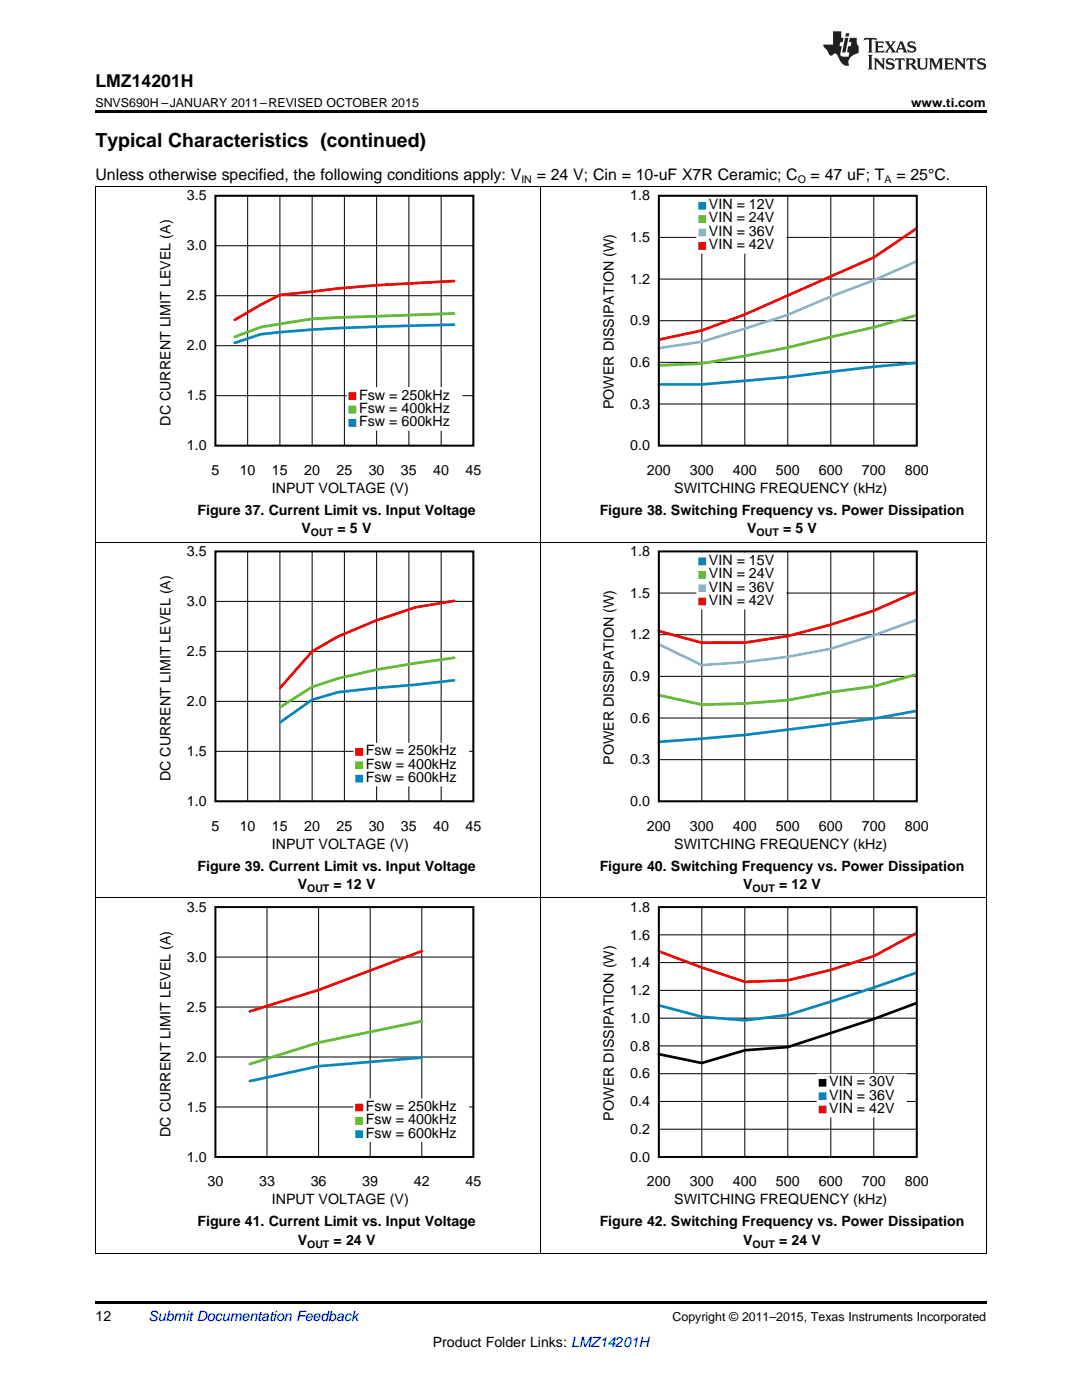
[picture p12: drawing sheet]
<svg xmlns="http://www.w3.org/2000/svg" width="216mm" height="279mm" viewBox="0 0 216 279" stroke-linecap="round" stroke-linejoin="round" font-family="sans-serif">
<path d="M19 259.7h177.8v.5h-177.8z" fill="#000"/>
<g fill="none" stroke="#000" stroke-width=".2">
<path d="M19.1 179.2v71M107.9 179.2v71M196.8 179.2v71M43 181h51.5v49.9h-51.5zM43 191h51.5M53.3 181v49.9M63.6 181v49.9M73.9 181v49.9M84.2 181v49.9M43 211h51.5M43 201h51.5M43 220.9h51.5"/>
<path d="M19 250.1h177.8"/>
</g>
<path d="M84.2 189.8l-20.6 7.8-13.8 4.2" fill="none" stroke="#f00" stroke-width=".53"/>
<path d="M84.2 203.8l-20.6 4.3-13.8 4.2" fill="none" stroke="#66bc29" stroke-width=".53"/>
<path d="M84.2 211.1l-20.6 1.7-13.8 3" fill="none" stroke="#0087c2" stroke-width=".53"/>
<path d="M31.6 179.9v61.3M35.6 179.9v61.3M36.3 179.9v61.3M39.6 179.9v61.3M40.3 179.9v61.3M31.2 233h64.8M31.2 237h64.8M31.2 232.9h64.8M31.2 236.9h64.8M31.2 241h64.8M31.2 240.9h64.8" fill="none" stroke="#fff" stroke-width="4" stroke-linecap="butt"/>
<path d="M71 219.7h22.1v2.4h-22.1z" fill-rule="evenodd" fill="#fff"/>
<path d="M71 219.7h22.1v2.4h-22.1z" fill="none" stroke="#fff" stroke-width=".96" stroke-linecap="butt"/>
<path d="M71 222.4h22.1v2.4h-22.1z" fill-rule="evenodd" fill="#fff"/>
<path d="M71 222.4h22.1v2.4h-22.1z" fill="none" stroke="#fff" stroke-width=".96" stroke-linecap="butt"/>
<path d="M71 225h22.1v2.4h-22.1z" fill-rule="evenodd" fill="#fff"/>
<path d="M71 225h22.1v2.4h-22.1z" fill="none" stroke="#fff" stroke-width=".96" stroke-linecap="butt"/>
<path d="M71 220.4h1.3v1.3h-1.3z" fill-rule="evenodd" fill="#f00"/>
<path d="M71 220.4h1.3v1.3h-1.3z" fill="none" stroke="#f00" stroke-width=".2"/>
<path d="M71 223h1.3v1.4h-1.3z" fill-rule="evenodd" fill="#66bc29"/>
<path d="M71 223h1.3v1.4h-1.3z" fill="none" stroke="#66bc29" stroke-width=".2"/>
<path d="M71 225.7h1.3v1.3h-1.3z" fill-rule="evenodd" fill="#0087c2"/>
<path d="M71 225.7h1.3v1.3h-1.3z" fill="none" stroke="#0087c2" stroke-width=".2"/>
<path d="M43 181h51.5v49.9h-51.5z" fill="none" stroke="#000" stroke-width=".4"/>
<g fill="none" stroke="#000" stroke-width=".2">
<path d="M131.5 181h51.4v49.9h-51.4zM131.5 197.7h51.4M131.5 192.1h51.4M131.5 186.6h51.4M140 181v49.9M148.6 181v49.9M157.2 181v49.9M165.8 181v49.9M174.4 181v49.9M131.5 219.8h51.4M131.5 214.3h51.4M131.5 208.7h51.4"/>
<path d="M131.5 203.2h51.4M131.5 225.4h51.4"/>
</g>
<path d="M182.9 200.2l-8.5 3.2-17.2 5.6-8.6 .6-8.6 2.6-8.5-1.8" fill="none" stroke="#000" stroke-width=".53"/>
<path d="M182.9 194.1l-8.5 3-17.2 5.5-8.6 1-8.6-.7-8.5-2.3" fill="none" stroke="#0087c2" stroke-width=".53"/>
<path d="M182.9 186.2l-8.5 4.6-8.6 2.8-8.6 2-8.6 .4-8.6-2.9-8.5-3.3" fill="none" stroke="#f00" stroke-width=".53"/>
<path d="M120.1 179.9v61.3M124.1 179.9v61.3M124.8 179.9v61.3M128.1 179.9v61.3M128.8 179.9v61.3M184.9 179.9v61.3M119.7 233h65.5M119.7 232.9h65.5M119.7 237h65.5M119.7 236.9h65.5M119.7 241h65.5M119.7 240.9h65.5" fill="none" stroke="#fff" stroke-width="4" stroke-linecap="butt"/>
<path d="M163.5 214.8h16.9v2.4h-16.9z" fill-rule="evenodd" fill="#fff"/>
<path d="M163.5 214.8h16.9v2.4h-16.9z" fill="none" stroke="#fff" stroke-width=".96" stroke-linecap="butt"/>
<path d="M163.5 217.4h16.9v2.4h-16.9z" fill-rule="evenodd" fill="#fff"/>
<path d="M163.5 217.4h16.9v2.4h-16.9z" fill="none" stroke="#fff" stroke-width=".96" stroke-linecap="butt"/>
<path d="M163.5 220.1h16.9v2.4h-16.9z" fill-rule="evenodd" fill="#fff"/>
<path d="M163.5 220.1h16.9v2.4h-16.9z" fill="none" stroke="#fff" stroke-width=".96" stroke-linecap="butt"/>
<path d="M163.5 215.4h1.3v1.4h-1.3z" fill-rule="evenodd" fill="#000"/>
<path d="M163.5 215.4h1.3v1.4h-1.3z" fill="none" stroke="#000" stroke-width=".2"/>
<path d="M163.5 218.1h1.3v1.3h-1.3z" fill-rule="evenodd" fill="#0087c2"/>
<path d="M163.5 218.1h1.3v1.3h-1.3z" fill="none" stroke="#0087c2" stroke-width=".2"/>
<path d="M163.5 220.8h1.3v1.3h-1.3z" fill-rule="evenodd" fill="#f00"/>
<path d="M163.5 220.8h1.3v1.3h-1.3z" fill="none" stroke="#f00" stroke-width=".2"/>
<path d="M131.5 181h51.4v49.9h-51.4z" fill="none" stroke="#000" stroke-width=".4"/>
<g fill="none" stroke="#000" stroke-width=".2">
<path d="M19.1 108.2v71M43 110h51.5v49.9h-51.5zM49.4 110v49.9M55.9 110v49.9M62.3 110v49.9M68.7 110v49.9M75.2 110v49.9M81.6 110v49.9M88 110v49.9M107.9 108.2v71M196.8 108.2v71M43 140h51.5"/>
<path d="M43 130h51.5M43 120h51.5M43 149.9h51.5M19 179.2h177.8"/>
</g>
<path d="M90.6 119.9l-7.7 1.3-7.7 2.6-7.8 3.2-5.1 3-6.4 7.3" fill="none" stroke="#f00" stroke-width=".53"/>
<path d="M90.6 131.3l-15.4 2.3-7.8 1.8-5.1 1.7-6.4 4.1" fill="none" stroke="#66bc29" stroke-width=".53"/>
<path d="M90.6 135.8l-23.2 2.4-5.1 1.5-6.4 4.5" fill="none" stroke="#0087c2" stroke-width=".53"/>
<path d="M31.6 108.9v61.4M35.6 108.9v61.4M36.3 108.9v61.4M39.6 108.9v61.4M40.3 108.9v61.4M31.2 162.1h64.8M31.2 166.1h64.8M31.2 170.1h64.8M31.2 161.9h64.8M31.2 165.9h64.8M31.2 169.9h64.8" fill="none" stroke="#fff" stroke-width="4" stroke-linecap="butt"/>
<path d="M71 148.7h22.1v2.4h-22.1z" fill-rule="evenodd" fill="#fff"/>
<path d="M71 148.7h22.1v2.4h-22.1z" fill="none" stroke="#fff" stroke-width=".96" stroke-linecap="butt"/>
<path d="M71 151.4h22.1v2.4h-22.1z" fill-rule="evenodd" fill="#fff"/>
<path d="M71 151.4h22.1v2.4h-22.1z" fill="none" stroke="#fff" stroke-width=".96" stroke-linecap="butt"/>
<path d="M71 154.1h22.1v2.4h-22.1z" fill-rule="evenodd" fill="#fff"/>
<path d="M71 154.1h22.1v2.4h-22.1z" fill="none" stroke="#fff" stroke-width=".96" stroke-linecap="butt"/>
<path d="M71 149.4h1.3v1.3h-1.3z" fill-rule="evenodd" fill="#f00"/>
<path d="M71 149.4h1.3v1.3h-1.3z" fill="none" stroke="#f00" stroke-width=".2"/>
<path d="M71 152.1h1.3v1.3h-1.3z" fill-rule="evenodd" fill="#66bc29"/>
<path d="M71 152.1h1.3v1.3h-1.3z" fill="none" stroke="#66bc29" stroke-width=".2"/>
<path d="M71 154.7h1.3v1.4h-1.3z" fill-rule="evenodd" fill="#0087c2"/>
<path d="M71 154.7h1.3v1.4h-1.3z" fill="none" stroke="#0087c2" stroke-width=".2"/>
<path d="M43 110h51.5v49.9h-51.5z" fill="none" stroke="#000" stroke-width=".4"/>
<path d="M131.5 110h51.4v49.9h-51.4zM131.5 118.4h51.4M140 110v49.9M148.6 110v49.9M157.2 110v49.9M165.8 110v49.9M174.4 110v49.9M131.5 135h51.4M131.5 126.7h51.4M131.5 151.6h51.4M131.5 143.3h51.4" fill="none" stroke="#000" stroke-width=".2"/>
<path d="M182.9 141.9l-8.5 1.5-8.6 1.1a399.4 399.4 0 0 1-34.3 3.6" fill="none" stroke="#0087c2" stroke-width=".53"/>
<path d="M182.9 134.6l-8.5 2.4-8.6 1.1-8.6 1.6-8.6 .7-8.6 .2-8.5-1.9" fill="none" stroke="#66bc29" stroke-width=".53"/>
<path d="M182.9 123.7l-8.5 3.1-8.6 2.7-8.6 1.6-8.6 1-8.6 .6-8.5-4.1" fill="none" stroke="#82c1e0" stroke-width=".53"/>
<path d="M182.9 118.1l-8.5 3.8-8.6 2.8-8.6 2.2-8.6 1.3-8.6 .1-8.5-2.4" fill="none" stroke="#f00" stroke-width=".53"/>
<path d="M120.1 108.9v61.4M124.1 108.9v61.4M124.8 108.9v61.4M128.1 108.9v61.4M128.8 108.9v61.4M184.9 108.9v61.4M119.7 162.1h65.5M119.7 161.9h65.5M119.7 166.1h65.5M119.7 165.9h65.5M119.7 170.1h65.5M119.7 169.9h65.5" fill="none" stroke="#fff" stroke-width="4" stroke-linecap="butt"/>
<path d="M139.5 110.7h16.9v2.4h-16.9z" fill-rule="evenodd" fill="#fff"/>
<path d="M139.5 110.7h16.9v2.4h-16.9z" fill="none" stroke="#fff" stroke-width=".96" stroke-linecap="butt"/>
<path d="M139.5 113.4h16.9v2.4h-16.9z" fill-rule="evenodd" fill="#fff"/>
<path d="M139.5 113.4h16.9v2.4h-16.9z" fill="none" stroke="#fff" stroke-width=".96" stroke-linecap="butt"/>
<path d="M139.5 116h16.9v2.4h-16.9z" fill-rule="evenodd" fill="#fff"/>
<path d="M139.5 116h16.9v2.4h-16.9z" fill="none" stroke="#fff" stroke-width=".96" stroke-linecap="butt"/>
<path d="M139.5 118.7h16.9v2.4h-16.9z" fill-rule="evenodd" fill="#fff"/>
<path d="M139.5 118.7h16.9v2.4h-16.9z" fill="none" stroke="#fff" stroke-width=".96" stroke-linecap="butt"/>
<path d="M139.5 111.4h1.3v1.3h-1.3z" fill-rule="evenodd" fill="#0087c2"/>
<path d="M139.5 111.4h1.3v1.3h-1.3z" fill="none" stroke="#0087c2" stroke-width=".2"/>
<path d="M139.5 114h1.3v1.4h-1.3z" fill-rule="evenodd" fill="#66bc29"/>
<path d="M139.5 114h1.3v1.4h-1.3z" fill="none" stroke="#66bc29" stroke-width=".2"/>
<path d="M139.5 116.7h1.3v1.3h-1.3z" fill-rule="evenodd" fill="#82c1e0"/>
<path d="M139.5 116.7h1.3v1.3h-1.3z" fill="none" stroke="#82c1e0" stroke-width=".2"/>
<path d="M139.5 119.4h1.3v1.3h-1.3z" fill-rule="evenodd" fill="#f00"/>
<path d="M139.5 119.4h1.3v1.3h-1.3z" fill="none" stroke="#f00" stroke-width=".2"/>
<path d="M131.5 110h51.4v49.9h-51.4z" fill="none" stroke="#000" stroke-width=".4"/>
<g fill="none" stroke="#000" stroke-width=".2">
<path d="M19.1 37.2v71M43 39.1h51.5v49.8h-51.5zM49.4 39.1v49.8M55.9 39.1v49.8M62.3 39.1v49.8M68.7 39.1v49.8M75.2 39.1v49.8M81.6 39.1v49.8M88 39.1v49.8M107.9 37.2v71M196.8 37.2v71M43 59h51.5"/>
<path d="M43 49h51.5M43 79h51.5M43 69h51.5M19 108.2h177.8"/>
</g>
<path d="M90.6 56.1l-15.4 .8-7.8 .7-11.5 1.3-3.9 1.9-5.2 3" fill="none" stroke="#f00" stroke-width=".53"/>
<path d="M90.6 62.6l-28.3 1-10.3 1.7-5.2 1.9" fill="none" stroke="#66bc29" stroke-width=".53"/>
<path d="M90.6 64.8l-7.7 .2a324.5 324.5 0 0 0-30.9 1.7l-5.2 1.7" fill="none" stroke="#0087c2" stroke-width=".53"/>
<path d="M31.6 37.9v61.4M35.6 37.9v61.4M36.3 37.9v61.4M39.6 37.9v61.4M40.3 37.9v61.4M31.2 91.1h64.8M31.2 95.1h64.8M31.2 99.1h64.8M31.2 90.9h64.8M31.2 94.9h64.8M31.2 98.9h64.8" fill="none" stroke="#fff" stroke-width="4" stroke-linecap="butt"/>
<path d="M69.7 77.7h22.1v2.4h-22.1z" fill-rule="evenodd" fill="#fff"/>
<path d="M69.7 77.7h22.1v2.4h-22.1z" fill="none" stroke="#fff" stroke-width=".96" stroke-linecap="butt"/>
<path d="M69.7 80.4h22.1v2.4h-22.1z" fill-rule="evenodd" fill="#fff"/>
<path d="M69.7 80.4h22.1v2.4h-22.1z" fill="none" stroke="#fff" stroke-width=".96" stroke-linecap="butt"/>
<path d="M69.7 83.1h22.1v2.4h-22.1z" fill-rule="evenodd" fill="#fff"/>
<path d="M69.7 83.1h22.1v2.4h-22.1z" fill="none" stroke="#fff" stroke-width=".96" stroke-linecap="butt"/>
<path d="M69.7 78.4h1.3v1.3h-1.3z" fill-rule="evenodd" fill="#f00"/>
<path d="M69.7 78.4h1.3v1.3h-1.3z" fill="none" stroke="#f00" stroke-width=".2"/>
<path d="M69.7 81.1h1.3v1.3h-1.3z" fill-rule="evenodd" fill="#66bc29"/>
<path d="M69.7 81.1h1.3v1.3h-1.3z" fill="none" stroke="#66bc29" stroke-width=".2"/>
<path d="M69.7 83.7h1.3v1.4h-1.3z" fill-rule="evenodd" fill="#0087c2"/>
<path d="M69.7 83.7h1.3v1.4h-1.3z" fill="none" stroke="#0087c2" stroke-width=".2"/>
<path d="M43 39.1h51.5v49.8h-51.5z" fill="none" stroke="#000" stroke-width=".4"/>
<path d="M131.5 39.1h51.4v49.8h-51.4zM140 39.1v49.8M148.6 39.1v49.8M157.2 39.1v49.8M165.8 39.1v49.8M174.4 39.1v49.8M131.5 55.7h51.4M131.5 47.4h51.4M131.5 72.3h51.4M131.5 64h51.4M131.5 80.6h51.4" fill="none" stroke="#000" stroke-width=".2"/>
<path d="M182.9 72.4l-8.5 .8a513.5 513.5 0 0 1-34.4 3.5h-8.5" fill="none" stroke="#0087c2" stroke-width=".53"/>
<path d="M182.9 62.9l-8.5 2.4-17.2 4.1-17.2 3.2-8.5 .3" fill="none" stroke="#66bc29" stroke-width=".53"/>
<path d="M182.9 52.1l-8.5 3.8-8.6 3.3-8.6 3.6-17.2 5.4-8.5 1.3" fill="none" stroke="#82c1e0" stroke-width=".53"/>
<path d="M182.9 45.6l-8.5 5.8-25.8 11.4-8.6 3.2-8.5 1.8" fill="none" stroke="#f00" stroke-width=".53"/>
<path d="M120.1 37.9v61.4M124.1 37.9v61.4M124.8 37.9v61.4M128.1 37.9v61.4M128.8 37.9v61.4M184.9 37.9v61.4M119.7 91.1h65.5M119.7 90.9h65.5M119.7 95.1h65.5M119.7 94.9h65.5M119.7 99.1h65.5M119.7 98.9h65.5" fill="none" stroke="#fff" stroke-width="4" stroke-linecap="butt"/>
<path d="M139.5 39.7h16.9v2.4h-16.9z" fill-rule="evenodd" fill="#fff"/>
<path d="M139.5 39.7h16.9v2.4h-16.9z" fill="none" stroke="#fff" stroke-width=".96" stroke-linecap="butt"/>
<path d="M139.5 42.4h16.9v2.4h-16.9z" fill-rule="evenodd" fill="#fff"/>
<path d="M139.5 42.4h16.9v2.4h-16.9z" fill="none" stroke="#fff" stroke-width=".96" stroke-linecap="butt"/>
<path d="M139.5 45.1h16.9v2.4h-16.9z" fill-rule="evenodd" fill="#fff"/>
<path d="M139.5 45.1h16.9v2.4h-16.9z" fill="none" stroke="#fff" stroke-width=".96" stroke-linecap="butt"/>
<path d="M139.5 47.7h16.9v2.4h-16.9z" fill-rule="evenodd" fill="#fff"/>
<path d="M139.5 47.7h16.9v2.4h-16.9z" fill="none" stroke="#fff" stroke-width=".96" stroke-linecap="butt"/>
<path d="M139.5 40.4h1.3v1.3h-1.3z" fill-rule="evenodd" fill="#0087c2"/>
<path d="M139.5 40.4h1.3v1.3h-1.3z" fill="none" stroke="#0087c2" stroke-width=".2"/>
<path d="M139.5 43.1h1.3v1.3h-1.3z" fill-rule="evenodd" fill="#66bc29"/>
<path d="M139.5 43.1h1.3v1.3h-1.3z" fill="none" stroke="#66bc29" stroke-width=".2"/>
<path d="M139.5 45.7h1.3v1.4h-1.3z" fill-rule="evenodd" fill="#82c1e0"/>
<path d="M139.5 45.7h1.3v1.4h-1.3z" fill="none" stroke="#82c1e0" stroke-width=".2"/>
<path d="M139.5 48.4h1.3v1.3h-1.3z" fill-rule="evenodd" fill="#f00"/>
<path d="M139.5 48.4h1.3v1.3h-1.3z" fill="none" stroke="#f00" stroke-width=".2"/>
<path d="M131.5 39.1h51.4v49.8h-51.4z" fill="none" stroke="#000" stroke-width=".4"/>
<path d="M19 37.2h177.8" fill="none" stroke="#000" stroke-width=".2"/>
<path d="M19 22h177.8v.5h-177.8z" fill="#000"/>
<g fill="#231f20">
<path d="M172.5 7.6l-.1 .5 .4-.2h.6v.1v2.1l-.2 .4h.9l-.2-.4v-2.1l.1-.1h.5l.5 .2-.2-.5zM174.5 8.3l.2 .3v1.5l-.2 .4h1.8l.2-.6a1.04 1.04 0 0 1-1.3 .2v-.7h.6l.3 .2v-.6l-.3 .2h-.6v-.6l.8-.1 .4 .3-.2-.5zM176.5 8.3l.9 1.1-.9 1.1h.8l-.2-.2 .4-.7 .5 .7-.2 .2h1.5l-.2-.2 .2-.4h.9l.1 .4-.2 .2h1l-.3-.3-.7-1.9h-.5l-.9 2-.8-1 .9-1h-.8l.1 .3-.4 .5-.3-.6 .1-.2zM179.7 8.6l.4 1h-.7zM181.3 8.4a.63 .63 0 0 0-.2 .7 .63 .63 0 0 0 .6 .4l.6 .2 .1 .2a.75 .75 0 0 1-.7 .4 .75 .75 0 0 1-.6-.5l.1 .7 .1-.1a1.11 1.11 0 0 0 1.5-.6 1.13 1.13 0 0 0-1.2-.8l-.1-.4a1.04 1.04 0 0 1 1.2 .2l-.2-.5-.2 .1-.4-.2zM173.2 10.9l.2 .4v2.2l-.2 .4h1l-.3-.4v-2.2l.3-.4zM174.3 11.6l.3 .4v1.5l-.3 .4h.8l-.2-.4v-1.3l1.5 1.7v-1.9l.2-.4h-.7l.2 .4v.9l-1.1-1.3zM177 11.8a.62 .62 0 0 0-.2 .7 .62 .62 0 0 0 .6 .4l.6 .1 .1 .3a.76 .76 0 0 1-.7 .3 .76 .76 0 0 1-.7-.4l.2 .7 .1-.1a1.11 1.11 0 0 0 1.5-.6 1.13 1.13 0 0 0-1.2-.8l-.1-.4a1.04 1.04 0 0 1 1.2 .2l-.2-.6-.2 .1-.5-.1zM178.7 11.6l-.2 .6a.61 .61 0 0 1 .8-.3v1.6l-.2 .4h.9l-.2-.4v-1.6a.63 .63 0 0 1 .7 .3l-.1-.6zM180.6 11.6l.3 .4v1.5l-.3 .4h1l-.2-.2-.1-.8 .6 .2a.76 .76 0 0 0 1.2 .7l-1-1a.58 .58 0 0 0 .6-.5 .58 .58 0 0 0-.5-.6zM181.4 11.9h.1a.45 .45 0 0 1 .5 .1 .45 .45 0 0 1 .1 .5l-.8 .2zM182.9 11.6l.2 .2a2.17 2.17 0 0 0 .3 1.9 .99 .99 0 0 0 1.6-.6v-1.1l.2-.4h-.7l.2 .2a1.92 1.92 0 0 1-.2 1.8 .6 .6 0 0 1-.9-.5v-1.1l.2-.4zM185.4 11.6l.2 .4v1.5l-.2 .4h.7l-.2-.4v-1.4l.8 1.8 .8-1.8v1.4l-.2 .4h.9l-.2-.4v-1.5l.2-.4h-.8l-.6 1.5-.6-1.5zM188.4 11.6l.2 .4v1.5l-.2 .4h1.8l.1-.6a1.04 1.04 0 0 1-1.2 .1v-.6h.5l.4 .2v-.6l-.4 .2h-.5v-.7h.8l.3 .3-.1-.6zM190.5 11.6l.2 .4v1.5l-.2 .4h.7l-.2-.4v-1.3l1.5 1.7v-1.9l.2-.4h-.7l.2 .4v.9l-1.1-1.3zM192.9 11.6l-.1 .6a.61 .61 0 0 1 .7-.3l.1 1.6-.3 .4h1l-.3-.4 .1-1.6a.63 .63 0 0 1 .7 .3l-.1-.6zM195.2 11.8a.62 .62 0 0 0-.2 .7 .62 .62 0 0 0 .6 .4l.6 .1 .1 .3a.76 .76 0 0 1-.7 .3 .76 .76 0 0 1-.6-.4l.1 .7 .1-.1a1.11 1.11 0 0 0 1.6-.6 1.13 1.13 0 0 0-1.3-.8l-.1-.4a1.04 1.04 0 0 1 1.2 .2l-.1-.6-.2 .1-.5-.1z"/>
<path d="M166.2 6.3v2.6h-1.9v.4l.8 .9a.91 .91 0 0 0 1 .8 .56 .56 0 0 1 .5-.3 .56 .56 0 0 1 .5 .3l.4 .8a1.53 1.53 0 0 0 1.9 1.2 1.54 1.54 0 0 1 1-2.1l.9-.3v-1.4a1.52 1.52 0 0 1-.4-1.6h-1.3l-.2 .8h.5l-.2 .8h-.5l-.1 1v.2l.4 .1-.2 .8a1.93 1.93 0 0 1-1.6-.3l.3-1.8h-.5l.2-.8h.4l.2-.8h-.4v-1.3zM168.6 7.6l-.6 2.9h.7l.6-2.9zM168.8 6.6l-.1 .7h.6l.2-.7z"/>
</g>
<text font-size="3.9" x="19" y="29.3">Typical Characteristics (continued)</text>
<text font-size="3.5" x="19" y="17.3">LMZ14201H</text>
<g font-size="3.2">
<text x="19" y="36">Unless otherwise specified, the following conditions apply: V</text>
<text x="107.1" y="36">= 24 V; Cin = 10-uF X7R Ceramic; C</text>
<text x="161.7" y="36">= 47 uF; T</text>
<text x="178.9" y="36">= 25°C.</text>
</g>
<g font-size="2.8">
<text x="37.3" y="40">3.5</text>
<text x="125.7" y="40">1.8</text>
<text x="141.5" y="41.7">VIN = 12V</text>
<text x="141.5" y="44.4">VIN = 24V</text>
<text x="141.5" y="47.1">VIN = 36V</text>
<text x="37.3" y="50">3.0</text>
<text x="125.7" y="48.3">1.5</text>
<text x="141.5" y="49.7">VIN = 42V</text>
<text x="37.3" y="60">2.5</text>
<text x="125.7" y="56.6">1.2</text>
<text x="125.7" y="64.9">0.9</text>
<text x="37.3" y="69.9">2.0</text>
<text x="125.7" y="73.3">0.6</text>
<text x="37.3" y="79.9">1.5</text>
<text x="71.7" y="79.7">Fsw = 250kHz</text>
<text x="71.7" y="82.4">Fsw = 400kHz</text>
<text x="122.5" y="81.7" transform="rotate(-90 122.5 81.7)">POWER DISSIPATION (W)</text>
<text x="125.7" y="81.6">0.3</text>
<text x="34" y="85" transform="rotate(-90 34 85)">DC CURRENT LIMIT LEVEL (A)</text>
<text x="37.3" y="89.9">1.0</text>
<text x="71.7" y="85.1">Fsw = 600kHz</text>
<text x="125.7" y="89.9">0.0</text>
<text x="42.2" y="94.8">5</text>
<text x="47.8" y="94.8">10</text>
<text x="54.3" y="94.8">15</text>
<text x="60.7" y="94.8">20</text>
<text x="67.1" y="94.8">25</text>
<text x="73.6" y="94.8">30</text>
<text x="80" y="94.8">35</text>
<text x="86.4" y="94.8">40</text>
<text x="92.9" y="94.8">45</text>
<text x="129.1" y="94.8">200</text>
<text x="137.7" y="94.8">300</text>
<text x="146.2" y="94.8">400</text>
<text x="154.8" y="94.8">500</text>
<text x="163.4" y="94.8">600</text>
<text x="172" y="94.8">700</text>
<text x="180.6" y="94.8">800</text>
<text x="54.2" y="98.4">INPUT VOLTAGE (V)</text>
<text x="134.5" y="98.4">SWITCHING FREQUENCY (kHz)</text>
<text x="39.4" y="102.8">Figure 37. Current Limit vs. Input Voltage</text>
<text x="60.2" y="106.5">V</text>
<text x="67.3" y="106.5">= 5 V</text>
<text x="119.7" y="102.8">Figure 38. Switching Frequency vs. Power Dissipation</text>
<text x="149.1" y="106.5">V</text>
<text x="156.2" y="106.5">= 5 V</text>
<text x="37.3" y="111">3.5</text>
<text x="125.7" y="111">1.8</text>
<text x="141.5" y="112.7">VIN = 15V</text>
<text x="125.7" y="119.3">1.5</text>
<text x="141.5" y="115.4">VIN = 24V</text>
<text x="141.5" y="118">VIN = 36V</text>
<text x="37.3" y="121">3.0</text>
<text x="141.5" y="120.7">VIN = 42V</text>
<text x="37.3" y="130.9">2.5</text>
<text x="125.7" y="127.6">1.2</text>
<text x="125.7" y="135.9">0.9</text>
<text x="37.3" y="140.9">2.0</text>
<text x="125.7" y="144.2">0.6</text>
<text x="34" y="155.9" transform="rotate(-90 34 155.9)">DC CURRENT LIMIT LEVEL (A)</text>
<text x="37.3" y="150.9">1.5</text>
<text x="73" y="150.7">Fsw = 250kHz</text>
<text x="73" y="153.4">Fsw = 400kHz</text>
<text x="122.5" y="152.6" transform="rotate(-90 122.5 152.6)">POWER DISSIPATION (W)</text>
<text x="125.7" y="152.5">0.3</text>
<text x="37.3" y="160.9">1.0</text>
<text x="73" y="156.1">Fsw = 600kHz</text>
<text x="125.7" y="160.9">0.0</text>
<text x="42.2" y="165.8">5</text>
<text x="47.8" y="165.8">10</text>
<text x="54.3" y="165.8">15</text>
<text x="60.7" y="165.8">20</text>
<text x="67.1" y="165.8">25</text>
<text x="73.6" y="165.8">30</text>
<text x="80" y="165.8">35</text>
<text x="86.4" y="165.8">40</text>
<text x="92.9" y="165.8">45</text>
<text x="129.1" y="165.8">200</text>
<text x="137.7" y="165.8">300</text>
<text x="146.2" y="165.8">400</text>
<text x="154.8" y="165.8">500</text>
<text x="163.4" y="165.8">600</text>
<text x="172" y="165.8">700</text>
<text x="180.6" y="165.8">800</text>
<text x="39.4" y="173.7">Figure 39. Current Limit vs. Input Voltage</text>
<text x="54.2" y="169.4">INPUT VOLTAGE (V)</text>
<text x="119.7" y="173.7">Figure 40. Switching Frequency vs. Power Dissipation</text>
<text x="134.5" y="169.4">SWITCHING FREQUENCY (kHz)</text>
<text x="59.4" y="177.4">V</text>
<text x="66.6" y="177.4">= 12 V</text>
<text x="148.3" y="177.4">V</text>
<text x="155.5" y="177.4">= 12 V</text>
<text x="37.3" y="182">3.5</text>
<text x="125.7" y="182">1.8</text>
<text x="37.3" y="191.9">3.0</text>
<text x="125.7" y="187.5">1.6</text>
<text x="125.7" y="193">1.4</text>
<text x="37.3" y="201.9">2.5</text>
<text x="125.7" y="198.6">1.2</text>
<text x="125.7" y="209.7">0.8</text>
<text x="125.7" y="204.1">1.0</text>
<text x="37.3" y="211.9">2.0</text>
<text x="125.7" y="215.2">0.6</text>
<text x="37.3" y="221.9">1.5</text>
<text x="73" y="221.7">Fsw = 250kHz</text>
<text x="125.7" y="220.8">0.4</text>
<text x="165.5" y="216.8">VIN = 30V</text>
<text x="165.5" y="219.4">VIN = 36V</text>
<text x="34" y="226.9" transform="rotate(-90 34 226.9)">DC CURRENT LIMIT LEVEL (A)</text>
<text x="73" y="224.4">Fsw = 400kHz</text>
<text x="73" y="227">Fsw = 600kHz</text>
<text x="122.5" y="223.6" transform="rotate(-90 122.5 223.6)">POWER DISSIPATION (W)</text>
<text x="125.7" y="226.3">0.2</text>
<text x="165.5" y="222.1">VIN = 42V</text>
<text x="37.3" y="231.8">1.0</text>
<text x="125.7" y="231.8">0.0</text>
<text x="41.4" y="236.8">30</text>
<text x="51.7" y="236.8">33</text>
<text x="62" y="236.8">36</text>
<text x="72.3" y="236.8">39</text>
<text x="82.6" y="236.8">42</text>
<text x="92.9" y="236.8">45</text>
<text x="129.1" y="236.8">200</text>
<text x="137.7" y="236.8">300</text>
<text x="146.2" y="236.8">400</text>
<text x="154.8" y="236.8">500</text>
<text x="163.4" y="236.8">600</text>
<text x="172" y="236.8">700</text>
<text x="180.6" y="236.8">800</text>
<text x="39.4" y="244.7">Figure 41. Current Limit vs. Input Voltage</text>
<text x="54.2" y="240.4">INPUT VOLTAGE (V)</text>
<text x="119.7" y="244.7">Figure 42. Switching Frequency vs. Power Dissipation</text>
<text x="134.5" y="240.4">SWITCHING FREQUENCY (kHz)</text>
<text x="59.4" y="248.4">V</text>
<text x="66.6" y="248.4">= 24 V</text>
<text x="148.3" y="248.4">V</text>
<text x="155.5" y="248.4">= 24 V</text>
<text x="19" y="263.6">12</text>
<text x="86.4" y="268.9">Product Folder Links: LMZ14201H</text>
</g>
<text font-size="2.8" fill="#0000c8" x="29.6" y="263.6">Submit Documentation Feedback</text>
<g font-size="2.5">
<text x="19" y="21.4">SNVS690H –JANUARY 2011–REVISED OCTOBER 2015</text>
<text x="181.8" y="21.4">www.ti.com</text>
<text x="134.2" y="263.6">Copyright © 2011–2015, Texas Instruments Incorporated</text>
</g>
<g font-size="2.1">
<text x="104" y="36.6">IN</text>
<text x="159.2" y="36.6">O</text>
<text x="176.5" y="36.6">A</text>
<text x="62.1" y="107">OUT</text>
<text x="151" y="107">OUT</text>
<text x="61.3" y="178">OUT</text>
<text x="150.2" y="178">OUT</text>
<text x="61.3" y="249">OUT</text>
<text x="150.2" y="249">OUT</text>
</g>
</svg>
